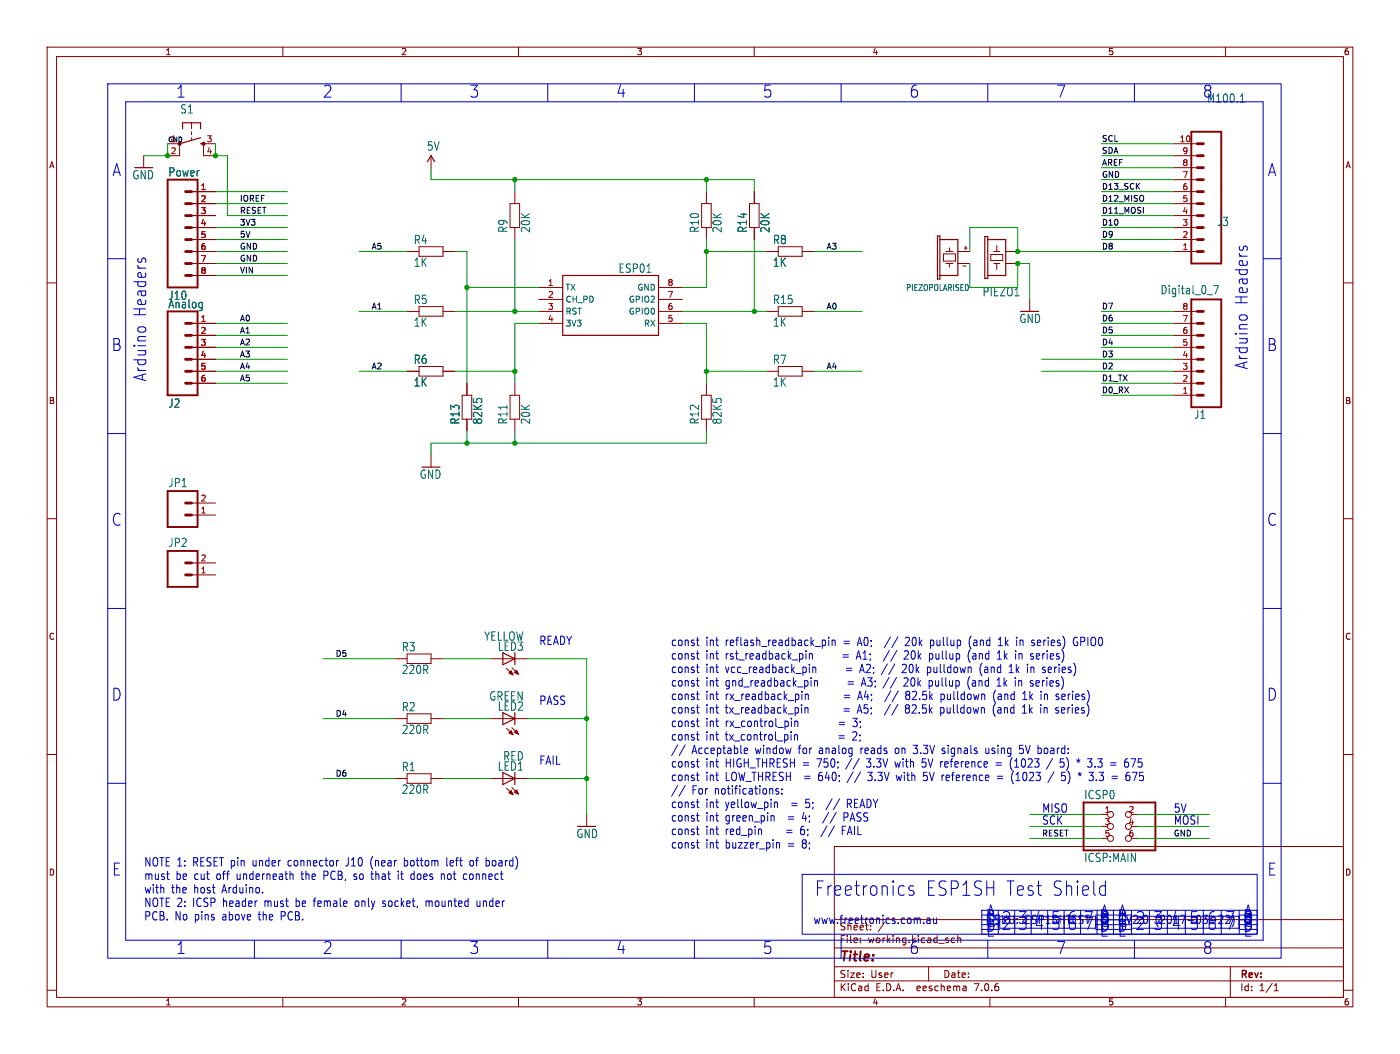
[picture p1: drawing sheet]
<svg xmlns="http://www.w3.org/2000/svg" width="297mm" height="224mm" viewBox="0 0 297 224" stroke-linecap="round" stroke-linejoin="round" font-family="sans-serif">
<g fill="none" stroke="#840000" stroke-width=".21">
<path d="M10 10h277v203.5h-277zM12 12h273v199.5h-273zM60 10v2M110 10v2M160 10v2M210 10v2M260 10v2M30.5 33v2.6M35.6 30.5h2.5v2.5h-2.5M40.6 26v1.3M40.6 27.9v.7M40.6 29.2v.6"/>
<path d="M45.7 30.5h-2.5v2.5h2.5M91.4 33v2.6M248.9 30.5h5.1M248.9 33h5.1M248.9 38.1h5.1M248.9 35.6h5.1M10 60h2M40.6 55.9h5.1M40.6 53.3h5.1M40.6 48.3h5.1M40.6 43.2h5.1M40.6 40.6h5.1"/>
<path d="M40.6 45.7h5.1M40.6 50.8h5.1M40.6 58.4h5.1M86.4 53.3h2.5M88.9 52.3h5.1v2.1h-5.1zM94 53.3h2.5M108.2 43.2h2v5.1h-2zM109.2 40.6v2.6M109.2 48.3v2.5M148.8 43.2h2.1v5.1h-2.1zM149.9 40.6v2.6M149.9 48.3v2.5"/>
<path d="M159 43.2h2v5.1h-2zM160 40.6v2.6M160 48.3v2.5M162.6 53.3h2.5M165.1 52.3h5.1v2.1h-5.1zM170.2 53.3h2.5M200.2 53.8h2.5v1.6h-2.5zM200.7 55.9h1.5M200.7 53.3h1.5M201.4 52.6v.7M201.4 55.9v.7M203.2 55.9h2.5"/>
<path d="M203.2 53.3h2.5M204.3 56.4h.7M210.2 54h2.5v1.2h-2.5zM210.8 55.9h1.3M210.8 53.3h1.3M211.5 52.1v1.2M211.5 55.9v1.2M213.4 55.9h2.5M213.4 53.3h2.5M248.9 53.3h5.1M248.9 48.3h5.1M248.9 43.2h5.1"/>
<path d="M248.9 40.6h5.1M248.9 45.7h5.1M248.9 50.8h5.1M285 60h2M40.6 78.7h5.1M40.6 76.2h5.1M40.6 73.7h5.1M40.6 71.1h5.1M40.6 68.6h5.1M86.4 78.7h2.5M86.4 66h2.5M88.9 65h5.1v2.1h-5.1z"/>
<path d="M88.9 77.7h5.1v2.1h-5.1zM94 78.7h2.5M94 66h2.5M114.3 66h5.1M114.3 68.6h5.1M114.3 61h5.1M114.3 63.5h5.1M139.7 66h5.1M139.7 68.6h5.1M139.7 61h5.1M139.7 63.5h5.1M162.6 78.7h2.5"/>
<path d="M162.6 66h2.5M165.1 77.7h5.1v2.1h-5.1zM165.1 65h5.1v2.1h-5.1zM170.2 78.7h2.5M170.2 66h2.5M218.4 63.5v2.5M248.9 78.7h5.1M248.9 66h5.1M248.9 76.2h5.1M248.9 73.7h5.1M248.9 71.1h5.1M248.9 68.6h5.1"/>
<path d="M40.6 81.3h5.1M91.4 96.5v2.6M98 83.8h2.1v5.1h-2.1zM99.1 81.3v2.5M99.1 88.9v2.5M108.2 83.8h2v5.1h-2zM109.2 81.3v2.5M109.2 88.9v2.5M148.8 83.8h2.1v5.1h-2.1zM149.9 81.3v2.5M149.9 88.9v2.5M248.9 83.8h5.1"/>
<path d="M248.9 81.3h5.1M10 110h2M40.6 109.2h5.1M40.6 106.7h5.1M40.6 119.4h5.1M285 110h2M40.6 121.9h5.1M83.8 139.7h2.6M86.4 138.7h5v2h-5zM91.4 139.7h2.6M104.1 139.7h7.7M10 160h2"/>
<path d="M83.8 152.4h2.6M86.4 151.4h5v2h-5zM91.4 152.4h2.6M104.1 152.4h7.7M107.4 141.7l1.4 1.4M107.4 154.4l1.4 1.4M108.6 141.6l1.4 1.4M108.6 154.3l1.4 1.4M285 160h2M83.8 165.1h2.6M86.4 164.1h5v2h-5zM91.4 165.1h2.6"/>
<path d="M104.1 165.1h7.7M107.4 167.1l1.4 1.4M108.6 167l1.4 1.4M124.5 172.7v2.6M177 179.5h108v32h-108zM233.7 172.7h1.2M233.7 175.3h1.2M233.7 177.8h1.2M240 172.7h1.3M240 175.3h1.3M240 177.8h1.3M177 195h108"/>
<path d="M182.5 199.8v.1M182.5 199v.1M184.7 197.1v.1M187.6 195.6l-1.3 2M202.5 199l-.4-.1-.3 .3 .2 .6h.5M203.2 199l.2-.1 .3 .1 .1 .9M203.2 198.4v1.5M10 210h2M60 211.5v2M110 211.5v2M160 211.5v2M177 208h108"/>
<path d="M177 205h108M177 201h108M197 205v3M204.9 209.2l.1 .9M205 210l-.2 .1M205 209.5h-.2M210 211.5v2M260 211.5v2M261 205v6.5M270.3 210.1h.9M270.3 209l.4-.4v1.5M285 210h2"/>
<circle cx="235.6" cy="177.8" r=".63"/>
<circle cx="235.6" cy="172.7" r=".63"/>
<circle cx="235.6" cy="175.3" r=".63"/>
<circle cx="239.4" cy="172.7" r=".63"/>
<circle cx="239.4" cy="177.8" r=".63"/>
<circle cx="239.4" cy="175.3" r=".63"/>
</g>
<g fill="none" stroke="#840000" stroke-width=".25">
<path d="M38.7 27.3v-1.3h3.8v1.3M42.5 29.2l-4.4 1.3M42.5 30.5h.7M90.7 34.3l.7-1.3 .8 1.3M119.4 58.4h20.3v12.7h-20.3zM198.9 50h.5v9.2h-.5zM199.4 50.8h3.8v7.6h-3.8M208.9 50.2h.6v8.9h-.6zM209.5 50.8h3.9v7.6h-3.9M106.7 138.4l2.5 1.3-2.5 1.3zM109.2 138.4v2.6M106.7 151.1l2.5 1.3-2.5 1.3z"/>
<path d="M109.2 151.1v2.6M106.7 163.8l2.5 1.3-2.5 1.3zM109.2 163.8v2.6"/>
</g>
<path d="M35.6 38.1h6.3v22.9h-6.3zM252.7 27.9h6.4v28h-6.4zM35.6 66h6.3v17.8h-6.3zM252.7 63.5h6.4v22.9h-6.4zM35.6 104.1h6.3v7.7h-6.3zM35.6 116.8h6.3v7.7h-6.3zM229.9 170.2h15.2v10.1h-15.2z" fill="none" stroke="#840000" stroke-width=".41"/>
<g fill="none" stroke="#840000" stroke-width=".61">
<path d="M254 38.1h1.3M254 35.6h1.3M254 33h1.3M254 30.5h1.3M39.4 40.6h1.2M39.4 43.2h1.2M39.4 45.7h1.2M39.4 48.3h1.2M39.4 50.8h1.2M39.4 53.3h1.2M39.4 55.9h1.2M39.4 58.4h1.2"/>
<path d="M254 40.6h1.3M254 43.2h1.3M254 45.7h1.3M254 48.3h1.3M254 50.8h1.3M254 53.3h1.3M39.4 78.7h1.2M39.4 76.2h1.2M39.4 73.7h1.2M39.4 71.1h1.2M39.4 68.6h1.2M254 78.7h1.3"/>
<path d="M254 76.2h1.3M254 73.7h1.3M254 71.1h1.3M254 68.6h1.3M254 66h1.3M39.4 81.3h1.2M254 83.8h1.3M254 81.3h1.3M39.4 109.2h1.2M39.4 106.7h1.2M39.4 119.4h1.2M39.4 121.9h1.2"/>
</g>
<path d="M263.1 21.7h.9M263.4 20.2l.2-.3v1.8M257.5 60.5h1l-.7 1.8" fill="none" stroke="#006464" stroke-width=".21"/>
<g fill="#840000" stroke="#840000" stroke-width=".21">
<path d="M107.9 142.7l.6-.5 .3 .9z"/>
<path d="M109.1 142.6l.5-.5 .4 .9z"/>
<path d="M107.9 168.1l.6-.5 .3 .9z"/>
<path d="M109.1 168l.5-.5 .4 .9z"/>
<path d="M107.9 155.4l.6-.5 .3 .9z"/>
<path d="M109.1 155.3l.5-.5 .4 .9z"/>
<circle cx="38.1" cy="30.5" r=".33"/>
<circle cx="43.2" cy="30.5" r=".33"/>
</g>
<g fill="none" stroke="#0000c2" stroke-width=".21">
<path d="M22.9 17.8h248.9v185.4h-248.9zM54 17.8v3.8M85.1 17.8v3.8M116.2 17.8v3.8M147.3 17.8v3.8M178.4 17.8v3.8M209.5 17.8v3.8M240.7 17.8v3.8M26.7 21.6h241.3v177.8h-241.3zM22.9 54.9h3.8M29.4 54.8l-.2 .2M30.1 55a.44 .44 0 0 1 .4-.3 .44 .44 0 0 1 .4 .3"/>
<path d="M263 52.3l-.1 .2M263.8 52.5a.44 .44 0 0 1 .4-.3 .44 .44 0 0 1 .4 .3M268 54.9h3.8M29.2 69.7l.5-.4h.7l.5 .4M262.9 67.2l.5-.4h.7l.5 .4M22.9 91.9h3.8M268 91.9h3.8M22.9 129h3.8M147.7 135.7h.6M147.7 138.6h.6M148 136.8l.3 .1M148 139.7l.3 .1"/>
<path d="M171 138.6v1.2M171.7 138.8l.2-.2 .4 .1 .1 1.1M171.7 138.6v1.2M174.6 135.7h.3l.3 .4-.1 .7-.5 .1M175.8 135.1v.2M175.8 135.7v1.2M176.5 135.9l.2-.2 .4 .1 .1 1.1M176.5 135.7v1.2M181.8 139.3h.7M182.1 138l-.5 1.8M188.7 137.9l-1.3 2.3M188.9 135.1l-1.3 2.2"/>
<path d="M190.3 137.9l-1.3 2.3M190.5 135.1l-1.3 2.2M192.1 138l-.2 .2M192.6 138.8l-.8 1h.9M197.3 138.6l.5 .1 .1 .2M197.4 135.7v1.8M197.4 136.8l.1 .1M197.5 135.7l-.1 .1M197.9 139.4l-.1 .3-.5 .1M205.8 135.2l-.2 .9 .2 1.2M205.8 137.8a2.35 2.35 0 0 0-.1 2.6M211.6 139.8h.8"/>
<path d="M211.8 136.9h.9M211.8 135.7l.4-.6v1.8M211.9 138.3l.1-.3v1.8M216.4 138.6h.2M219.3 136.3l.2 .3-.2 .3M219.3 135.7l.1 .1M219.9 138.7v1M220.6 139l-.8 .2M228.3 136.2h.3M228.6 135.2a.51 .51 0 0 0-.8 .4l-.1 .6a.68 .68 0 0 0 .6 .7l.3-.1M268 129h3.8M143.8 158l-1.3 2.2"/>
<path d="M145.4 158l-1.3 2.2M147.7 141.5h.6M147.7 144.3h.6M147.7 147.2h.6M147.7 150.1h.6M147.7 152.9h.6M147.7 155.8h.6M148 142.6l.3 .1M148 145.4l.3 .1M148 148.3l.3 .1M148 151.2h.3M148 154l.3 .1"/>
<path d="M148 156.9l.3 .1M157.9 159.6l.2 .2 .4-.1M157.9 158.9l.2-.3h.3l.2 .3v.2l-.7 .1M167.8 155.8v1.2M167.8 155.2v.2M167.9 152.9v1.2M168.5 155.9l.3-.1 .3 .1 .1 1.1M168.5 155.8v1.2M168.6 153.1l.2-.2 .4 .1 .1 1.1M168.6 152.9v1.2M170.8 150.2l.2-.1h.3l.1 1.1M170.8 150.1v1.1"/>
<path d="M170.8 147.4l.3-.2 .3 .1 .1 1.1M170.8 147.2v1.2M171.7 140.9v.1M171.7 141.5v1.2M172.1 143.7v.2M172.1 144.3v1.2M172.4 141.6l.2-.1h.4l.1 1.2M172.4 141.5v1.2M172.8 144.5l.2-.2 .4 .1v1.1M172.8 144.3v1.2M178 156h1.1M178 156.5h1.1"/>
<path d="M178 153.2h1.2M178 153.7h1.2M180.9 153.9l.2 .2h.5M180.9 152.3h1l-.6 .7h.3M181.5 155.2l-.6 .2M181.7 155.9l-.9 1.1h1M182 150.7h.7M182.1 147.9h.7M182.4 149.5l-.5 1.7M182.4 146.6l-.5 1.8M182.5 142.1h.7M182.9 140.9l-.5 1.8"/>
<path d="M182.9 145h.7M183.2 143.7l-.5 1.8M188.9 149.4l-1.3 2.3M189 146.5l-1.3 2.3M190.5 149.4l-1.3 2.3M190.6 146.5l-1.3 2.3M192 140.9l-.6 .1M192 143.7l-.2 .2M192.2 141.6l-.8 1.1h.9M192.4 150.2l-.3 .4v.5l.3 .1h.4M192.4 150.2h.2M192.4 147.4l-.3 .3 .1 .5 .2 .2 .5-.1"/>
<path d="M192.4 146.6l-.3 .3 .3 .5M192.4 147.4h.3M192.6 144.5l-.9 1h.9M192.6 150.2l.2 .1M192.7 146.6l.2 .1M192.7 147.4h.2M192.8 149.5h-.4l-.3 .1v.3l.3 .3M192.8 150.1l-.2 .1M192.9 147.3l-.2 .1M196.7 141.5h.6M196.7 142.6h.6M197.1 144.4h.6"/>
<path d="M197.1 145.4h.6M199.6 150.1h.4l.3 .3-.2 .8h-.5M199.6 147.3l.5-.1 .2 .3-.1 .8h-.6M199.8 159.7l.2 .1M199.9 158.7v.4M205.4 144.2l-.1 .8 .4 1.1M208 141.4l-.1 .7 .4 1.1M209.1 158.6v1l.2 .2M210.9 147.1v1.2l.3 .8M211.1 149.2a2.31 2.31 0 0 0 0 2.7M211.5 145.5h.9M211.7 150.6v.6"/>
<path d="M211.8 147.8v.5M211.9 143.7v1.8M214.1 142.7h.9M214.2 141.3l.3-.4v1.8M216.3 159.7l.5 .1M216.5 144.3l-.3 .1M216.9 151.2h.9M217 148.4h.8M217 158h-.7v.9l.5-.2M219.1 141.5h-.3M221.7 150.1h.4M221.8 147.2l.4 .1"/>
<path d="M225.7 150.1h-.3l-.2 .2v.9h.5M225.8 147.2h-.3l-.3 .2 .1 .9 .5 .1M225.9 150.5l-.7 .1M226 147.6l-.8 .2M22.9 166.1h3.8M143.8 166.6l-1.3 2.2M145.4 166.6l-1.3 2.2M147.7 161.5h.6M147.7 164.4h.6M147.7 170.1h.6M147.7 173h.6M147.7 175.8h.6"/>
<path d="M147.7 178.7h.6M148 162.6l.3 .1M148 165.5l.3 .1M148 171.2l.3 .1M148 174.1h.3M148 176.9l.3 .1M148 179.8l.3 .1M164 173l.2 .2v.9M164.4 170.2h.5v1.1M164.9 178.7l.4 .1 .1 .1v1M165.2 167.3l-.4-.1-.2 .3 .1 .2 .5 .2v.4h-.6M165.9 168.2v.2"/>
<path d="M165.9 167.3v.2M175.4 175.1l-1.2 2.3M177 175.1l-1.3 2.3M178.7 176.1h.5M179 173.3h.6M179.4 175.2h-.7v1.8M179.6 172.4h-.6v1.7M179.8 170.4h.5M180.3 169.5h-.5v1.8M181 163.7l-1.3 2.3M182.3 160.8l-1.3 2.3M182.6 163.7l-1.3 2.3"/>
<path d="M190.1 164.4l.3 1.2M195.6 162.5l.1 .1M195.7 160.9l-.1 .9 .1-.1M195.9 165.4l.2 .2M196 163.8l-.1 .8 .2-.1M211.3 161.8h1.1M211.3 162.3h1.1M211.6 164.6h1.1M211.6 165.1h1.1M214.4 162.6l.3 .8M214.8 165.9l.2 .3M215 163.6l-.3 .4"/>
<path d="M223.3 160.8l-1.3 2.3M223.6 163.7l-1.3 2.3M225.1 161.6h.4l.3 .3M225.8 162.4l-.3 .3h-.4M226 163.8h-.8v.8l.2-.1h.5l.1 .3v.6l-.2 .2-.6-.2M229.1 161.2l-.3 .1M235.6 161.8h1.2M235.6 162.3h1.2M235.9 164.6h1.1M235.9 165.1h1.1M239.3 160.9a.53 .53 0 0 0-.7 .4M239.6 163.8a.53 .53 0 0 0-.7 .4"/>
<path d="M239.9 160.9h1M268 166.1h3.8M35.3 185.3h.6M35.8 186.5h.1M54 199.4v3.8M61.7 185.3h.3l.2 .3v.9M71.8 182.5l-.3 .1M81.2 192.2h.1M81.2 191.1v.5M84.5 185.3v1.2M85.1 199.4v3.8M85.8 181.9v1.8"/>
<path d="M85.8 183.6l.1 .1M85.9 182.5l-.1 .1M87.3 186.4l.4 .1M87.7 185.3l-.4 .1M90.4 191.1v1.1M90.6 191.1l-.2 .1M94.2 185.4l-.4-.1-.2 .2M94.8 181.9v1.5l.2 .3M98.6 185.3l.4 .1M99 186.4l-.4 .1M100.2 182.5l-.4 .1-.1 .2v.7l.5 .2M101.2 191.1v.9l.1 .2h.3"/>
<path d="M103.3 182.5l.4 .1M103.7 183.6l-.4 .1M116.2 199.4v3.8M147.3 199.4v3.8M170.2 185.4h96.5v12.7h-96.5zM178.4 199.4v3.8M193.8 188l-.6-.2a.53 .53 0 0 0-.4 .5 .53 .53 0 0 0 .4 .6h.3a.53 .53 0 0 1 .4 .5 .53 .53 0 0 1-.4 .5l-.7-.2M196 195.7v.2M196.7 194.8h.6v1.1M197.3 195.1l-.5 .1-.2 .2 .2 .5 .5-.1M198 194.7l.1 1.1 .4 .1 .2-.2M198.7 194.7v1.2"/>
<path d="M208.3 193h27.9v5.1h-27.9zM209.5 199.4v3.8M212.1 194.3h20.3M212.1 196.8h20.3M216.2 193.3h1.5l-.8 1M233.8 187.8l.7 .2M234.5 189.7l-.7 .2M234.5 186.8v3.1M236.2 193h30.5v5.1h-30.5zM240 194.3h22.9M240 196.8h22.9M240.7 199.4v3.8"/>
<path d="M250.4 194.1h1.1l-.7 1.8M259.4 194.9l-.9 1h.9"/>
</g>
<g fill="none" stroke="#009600" stroke-width=".21">
<path d="M35.6 30.5v2.5h-5.1M45.7 30.5v2.5h2.6v12.7h12.7M91.4 35.6v2.5h68.6v2.5M109.2 38.1v2.5M149.9 38.1v2.5M233.7 33h15.2M233.7 38.1h15.2M233.7 35.6h15.2M233.7 30.5h15.2M45.7 48.3h15.3M45.7 53.3h15.3M45.7 50.8h15.3"/>
<path d="M45.7 43.2h15.3M45.7 40.6h15.3M45.7 58.4h15.3M45.7 55.9h15.3M76.2 53.3h10.2M96.5 53.3h2.6v28M109.2 50.8v15.2M149.9 50.8v10.2h-5.1M149.9 53.3h12.7M160 50.8v15.2M172.7 53.3h10.2M205.7 55.9v5.1h10.2v-5.1h2.5v7.6"/>
<path d="M205.7 53.3v-5h10.2v5h33M233.7 48.3h15.2M233.7 45.7h15.2M233.7 50.8h15.2M233.7 43.2h15.2M233.7 40.6h15.2M45.7 78.7h15.3M45.7 68.6h15.3M45.7 76.2h15.3M45.7 71.1h15.3M45.7 73.7h15.3M76.2 66h10.2"/>
<path d="M76.2 78.7h10.2M96.5 66h17.8M96.5 78.7h12.7M99.1 61h15.2M114.3 68.6h-5.1v12.7M144.8 66h17.8M144.8 68.6h5.1v12.7M149.9 78.7h12.7M172.7 66h10.2M172.7 78.7h10.2M221 78.7h27.9M221 76.2h27.9"/>
<path d="M233.7 66h15.2M233.7 68.6h15.2M233.7 71.1h15.2M233.7 73.7h15.2M45.7 81.3h15.3M99.1 91.4v2.6M109.2 91.4v2.6M149.9 91.4v2.6h-58.5v2.5M233.7 81.3h15.2M233.7 83.8h15.2M68.6 139.7h15.2M94 139.7h10.1"/>
<path d="M111.8 139.7h12.7v33M68.6 152.4h15.2M94 152.4h10.1M111.8 152.4h12.7M68.6 165.1h15.2M94 165.1h10.1M111.8 165.1h12.7M218.4 172.7h15.3M218.4 175.3h15.3M218.4 177.8h15.3M241.3 172.7h15.2M241.3 175.3h15.2"/>
<path d="M241.3 177.8h15.2"/>
</g>
<g fill="#009600" stroke="#009600" stroke-width=".21">
<circle cx="35.6" cy="33" r=".46"/>
<circle cx="45.7" cy="33" r=".46"/>
<circle cx="99.1" cy="94" r=".46"/>
<circle cx="109.2" cy="94" r=".46"/>
<circle cx="124.5" cy="165.1" r=".46"/>
<circle cx="124.5" cy="152.4" r=".46"/>
<circle cx="149.9" cy="78.7" r=".46"/>
<circle cx="149.9" cy="38.1" r=".46"/>
<circle cx="109.2" cy="38.1" r=".46"/>
<circle cx="160" cy="66" r=".46"/>
<circle cx="149.9" cy="53.3" r=".46"/>
<circle cx="99.1" cy="61" r=".46"/>
<circle cx="109.2" cy="66" r=".46"/>
<circle cx="109.2" cy="78.7" r=".46"/>
<circle cx="215.9" cy="55.9" r=".46"/>
<circle cx="215.9" cy="53.3" r=".46"/>
</g>
<g font-size="4.2" fill="#0000c2">
<text x="172.7" y="190.3">Freetronics</text>
<text x="196.2" y="190.3">ESP1SH Test Shield</text>
</g>
<g font-size="3.5" fill="#0000c2">
<text x="37.3" y="20.9">1</text>
<text x="68.4" y="20.9">2</text>
<text x="99.6" y="20.9">3</text>
<text x="130.7" y="20.9">4</text>
<text x="161.8" y="20.9">5</text>
<text x="192.9" y="20.9">6</text>
<text x="224" y="20.9">7</text>
<text x="255.1" y="20.9">8</text>
<text x="23.8" y="37.6">A</text>
<text x="268.9" y="37.6">A</text>
<text x="264.9" y="64.8" transform="rotate(-90 264.9 64.8)">Headers</text>
<text x="31.2" y="67.3" transform="rotate(-90 31.2 67.3)">Headers</text>
<text x="23.6" y="74.7">B</text>
<text x="268.7" y="74.7">B</text>
<text x="31.2" y="81" transform="rotate(-90 31.2 81)">Arduino</text>
<text x="264.9" y="78.5" transform="rotate(-90 264.9 78.5)">Arduino</text>
<text x="23.6" y="111.7">C</text>
<text x="268.7" y="111.7">C</text>
<text x="23.6" y="148.8">D</text>
<text x="268.7" y="148.8">D</text>
<text x="23.7" y="185.9">E</text>
<text x="268.8" y="185.9">E</text>
<text x="208.9" y="196.2">1</text>
<text x="209" y="197.8">D</text>
<text x="209" y="195.8">B</text>
<text x="209.2" y="194.8">A</text>
<text x="212.4" y="197.5">2</text>
<text x="212.4" y="196.2">2</text>
<text x="215.9" y="197.5">3</text>
<text x="219.4" y="196.2">4</text>
<text x="219.4" y="197.5">4</text>
<text x="222.9" y="197.5">5</text>
<text x="222.9" y="196.2">5</text>
<text x="226.4" y="196.2">6</text>
<text x="229.9" y="196.2">7</text>
<text x="229.9" y="197.5">7</text>
<text x="233.3" y="194.8">A</text>
<text x="233.4" y="196.2">8</text>
<text x="233.4" y="197.5">8</text>
<text x="237" y="195.8">B</text>
<text x="237" y="197.8">D</text>
<text x="237" y="197.5">1</text>
<text x="237.1" y="194.8">A</text>
<text x="240.8" y="196.2">2</text>
<text x="244.7" y="197.5">3</text>
<text x="244.7" y="196.2">3</text>
<text x="248.5" y="197.5">4</text>
<text x="248.5" y="196.2">4</text>
<text x="252.3" y="197.5">5</text>
<text x="252.3" y="196.2">5</text>
<text x="256.1" y="197.5">6</text>
<text x="256.1" y="196.2">6</text>
<text x="259.9" y="196.2">7</text>
<text x="259.9" y="197.5">7</text>
<text x="263.7" y="195.8">B</text>
<text x="263.7" y="197.5">8</text>
<text x="263.7" y="196.2">8</text>
<text x="263.8" y="194.8">A</text>
<text x="37.3" y="202.5">1</text>
<text x="68.4" y="202.5">2</text>
<text x="99.6" y="202.5">3</text>
<text x="130.7" y="202.5">4</text>
<text x="161.8" y="202.5">5</text>
<text x="192.9" y="202.5">6</text>
<text x="209.2" y="198.9">E</text>
<text x="224" y="202.5">7</text>
<text x="255.1" y="202.5">8</text>
<text x="263.8" y="198.9">E</text>
</g>
<text font-size="2.8" fill="#840000" x="178" y="204.4">Title:</text>
<g font-size="2.5" fill="#006464">
<text x="256" y="22">M100.1</text>
<text x="38.2" y="24.3">S1</text>
<text x="90.5" y="32.1">5V</text>
<text x="28" y="38.2">GND</text>
<text x="35.6" y="37.7">Power</text>
<text x="87.7" y="52">R4</text>
<text x="107.9" y="49.5" transform="rotate(-90 107.9 49.5)">R9</text>
<text x="112.7" y="49.5" transform="rotate(-90 112.7 49.5)">20K</text>
<text x="148.5" y="49.5" transform="rotate(-90 148.5 49.5)">R10</text>
<text x="153.3" y="49.5" transform="rotate(-90 153.3 49.5)">20K</text>
<text x="158.7" y="49.5" transform="rotate(-90 158.7 49.5)">R14</text>
<text x="163.5" y="49.5" transform="rotate(-90 163.5 49.5)">20K</text>
<text x="163.9" y="52">R8</text>
<text x="258.1" y="48.2">J3</text>
<text x="87.7" y="56.8">1K</text>
<text x="131.1" y="58.1">ESP01</text>
<text x="163.9" y="56.8">1K</text>
<text x="35.6" y="65.6">Analog</text>
<text x="35.6" y="63.8">J10</text>
<text x="87.7" y="64.7">R5</text>
<text x="163.9" y="64.7">R15</text>
<text x="208.3" y="63.1">PIEZO1</text>
<text x="246.1" y="62.6">Digital_0_7</text>
<text x="87.7" y="69.5">1K</text>
<text x="163.9" y="69.5">1K</text>
<text x="216.2" y="68.7">GND</text>
<text x="87.7" y="77.4">R6</text>
<text x="163.9" y="77.4">R7</text>
<text x="87.7" y="82.2">1K</text>
<text x="163.9" y="82.2">1K</text>
<text x="35.6" y="86.7">J2</text>
<text x="253.2" y="89">J1</text>
<text x="97.7" y="90.1" transform="rotate(-90 97.7 90.1)">R13</text>
<text x="102.5" y="90.1" transform="rotate(-90 102.5 90.1)">82K5</text>
<text x="107.9" y="90.1" transform="rotate(-90 107.9 90.1)">R11</text>
<text x="112.7" y="90.1" transform="rotate(-90 112.7 90.1)">20K</text>
<text x="148.5" y="90.1" transform="rotate(-90 148.5 90.1)">R12</text>
<text x="153.3" y="90.1" transform="rotate(-90 153.3 90.1)">82K5</text>
<text x="89" y="101.7">GND</text>
<text x="35.6" y="103.5">JP1</text>
<text x="35.6" y="116.2">JP2</text>
<text x="102.6" y="136.1">YELLOW</text>
<text x="85.1" y="138.3">R3</text>
<text x="85.1" y="143.1">220R</text>
<text x="105.5" y="138.2">LED3</text>
<text x="103.7" y="148.8">GREEN</text>
<text x="85.1" y="151">R2</text>
<text x="85.1" y="155.8">220R</text>
<text x="105.5" y="150.9">LED2</text>
<text x="106.7" y="161.5">RED</text>
<text x="85.1" y="163.7">R1</text>
<text x="105.5" y="163.6">LED1</text>
<text x="85.1" y="168.5">220R</text>
<text x="229.9" y="169.7">ICSP0</text>
<text x="122.2" y="177.9">GND</text>
<text x="229.9" y="183">ICSP:MAIN</text>
</g>
<g font-size="2.5" fill="#0000c2">
<text x="114.3" y="136.9">READY</text>
<text x="142.2" y="137.2">const</text>
<text x="149.7" y="137.2">int</text>
<text x="153.9" y="137.2">reflash_readback_pin</text>
<text x="179" y="137.2">=</text>
<text x="182.2" y="137.2">A0;</text>
<text x="192.8" y="137.2">20k</text>
<text x="198.2" y="137.2">pullup</text>
<text x="206.5" y="137.2">(and</text>
<text x="212.9" y="137.2">1k</text>
<text x="216.9" y="137.2">in</text>
<text x="220.3" y="137.2">series)</text>
<text x="229.3" y="137.2">GPIO0</text>
<text x="142.2" y="140">const</text>
<text x="142.2" y="142.9">const</text>
<text x="149.7" y="140">int</text>
<text x="149.7" y="142.9">int</text>
<text x="153.9" y="140">rst_readback_pin</text>
<text x="153.9" y="142.9">vcc_readback_pin</text>
<text x="179.5" y="140">=</text>
<text x="180.2" y="142.9">=</text>
<text x="182.6" y="140">A1;</text>
<text x="183.3" y="142.9">A2; //</text>
<text x="192.6" y="142.9">20k</text>
<text x="193.2" y="140">20k</text>
<text x="198" y="142.9">pulldown</text>
<text x="198.6" y="140">pullup</text>
<text x="206.9" y="140">(and</text>
<text x="209.3" y="142.9">(and</text>
<text x="213.4" y="140">1k</text>
<text x="215.7" y="142.9">1k</text>
<text x="217.3" y="140">in</text>
<text x="219.7" y="142.9">in</text>
<text x="220.7" y="140">series)</text>
<text x="223.1" y="142.9">series)</text>
<text x="114.3" y="149.6">PASS</text>
<text x="142.2" y="145.7">const</text>
<text x="142.2" y="148.6">const</text>
<text x="149.7" y="145.7">int</text>
<text x="149.7" y="148.6">int</text>
<text x="153.9" y="145.7">gnd_readback_pin</text>
<text x="153.9" y="148.6">rx_readback_pin</text>
<text x="179.9" y="148.6">=</text>
<text x="180.5" y="145.7">=</text>
<text x="183.1" y="148.6">A4;</text>
<text x="183.7" y="145.7">A3; //</text>
<text x="192.9" y="145.7">20k</text>
<text x="193.6" y="148.6">82.5k</text>
<text x="198.4" y="145.7">pullup</text>
<text x="201.2" y="148.6">pulldown</text>
<text x="206.7" y="145.7">(and</text>
<text x="212.5" y="148.6">(and</text>
<text x="213.1" y="145.7">1k</text>
<text x="217.1" y="145.7">in</text>
<text x="218.9" y="148.6">1k</text>
<text x="220.5" y="145.7">series)</text>
<text x="222.9" y="148.6">in</text>
<text x="226.3" y="148.6">series)</text>
<text x="142.2" y="151.5">const</text>
<text x="142.2" y="154.3">const</text>
<text x="149.7" y="151.5">int</text>
<text x="149.7" y="154.3">int</text>
<text x="153.9" y="151.5">tx_readback_pin</text>
<text x="153.9" y="154.3">rx_control_pin</text>
<text x="179.8" y="151.5">=</text>
<text x="182.1" y="154.3">3;</text>
<text x="183" y="151.5">A5;</text>
<text x="193.5" y="151.5">82.5k</text>
<text x="201.1" y="151.5">pulldown</text>
<text x="212.4" y="151.5">(and</text>
<text x="218.8" y="151.5">1k</text>
<text x="222.8" y="151.5">in</text>
<text x="226.2" y="151.5">series)</text>
<text x="142.2" y="157.2">const</text>
<text x="146.7" y="160.1">Acceptable</text>
<text x="149.7" y="157.2">int</text>
<text x="153.9" y="157.2">tx_control_pin</text>
<text x="160.3" y="160.1">window</text>
<text x="169.5" y="160.1">for</text>
<text x="174" y="160.1">analog</text>
<text x="182.1" y="157.2">2;</text>
<text x="183" y="160.1">reads</text>
<text x="190.5" y="160.1">on 3.3V</text>
<text x="200.7" y="160.1">signals</text>
<text x="210.1" y="160.1">using</text>
<text x="217.4" y="160.1">5V board:</text>
<text x="114.3" y="162.3">FAIL</text>
<text x="142.2" y="162.9">const</text>
<text x="142.2" y="165.8">const</text>
<text x="149.7" y="162.9">int</text>
<text x="149.7" y="165.8">int</text>
<text x="153.9" y="162.9">HIGH_THRESH =</text>
<text x="153.9" y="165.8">LOW_THRESH</text>
<text x="170.9" y="165.8">=</text>
<text x="173.6" y="162.9">750;</text>
<text x="174" y="165.8">640;</text>
<text x="179.9" y="162.9">//</text>
<text x="184.4" y="162.9">3.3V</text>
<text x="184.8" y="165.8">3.3V</text>
<text x="190.6" y="162.9">with</text>
<text x="191" y="165.8">with</text>
<text x="196.4" y="162.9">5V reference</text>
<text x="196.9" y="165.8">5V reference</text>
<text x="212.4" y="162.9">=</text>
<text x="212.8" y="165.8">=</text>
<text x="215.6" y="162.9">(1023</text>
<text x="216" y="165.8">(1023</text>
<text x="223.6" y="162.9">/</text>
<text x="226.5" y="162.9">5)</text>
<text x="227" y="165.8">5)</text>
<text x="230.3" y="162.9">* 3.3</text>
<text x="230.7" y="165.8">* 3.3</text>
<text x="237.6" y="162.9">=</text>
<text x="238.1" y="165.8">=</text>
<text x="240.8" y="162.9">675</text>
<text x="241.2" y="165.8">675</text>
<text x="142.2" y="171.5">const</text>
<text x="146.7" y="168.6">For</text>
<text x="149.7" y="171.5">int</text>
<text x="151.6" y="168.6">notifications:</text>
<text x="153.9" y="171.5">yellow_pin</text>
<text x="168.1" y="171.5">=</text>
<text x="171.3" y="171.5">5;</text>
<text x="176.1" y="171.5">//</text>
<text x="180.5" y="171.5">READY</text>
<text x="221" y="172.5">MISO</text>
<text x="248.9" y="172.5">5V</text>
<text x="142.2" y="174.4">const</text>
<text x="142.2" y="177.2">const</text>
<text x="149.7" y="174.4">int</text>
<text x="149.7" y="177.2">int</text>
<text x="153.9" y="174.4">green_pin</text>
<text x="153.9" y="177.2">red_pin</text>
<text x="167.4" y="177.2">=</text>
<text x="167.4" y="174.4">=</text>
<text x="170.5" y="177.2">6;</text>
<text x="170.6" y="174.4">4;</text>
<text x="175.3" y="174.4">//</text>
<text x="179.8" y="177.2">FAIL</text>
<text x="179.8" y="174.4">PASS</text>
<text x="221" y="175">SCK</text>
<text x="248.9" y="175">MOSI</text>
<text x="30.5" y="183.9">NOTE 1: RESET pin</text>
<text x="53.8" y="183.9">under</text>
<text x="61.5" y="183.9">connector</text>
<text x="73.9" y="183.9">J10</text>
<text x="79.3" y="183.9">(near</text>
<text x="86.6" y="183.9">bottom</text>
<text x="95.7" y="183.9">left</text>
<text x="100.8" y="183.9">of</text>
<text x="104.4" y="183.9">board)</text>
<text x="142.2" y="180.1">const</text>
<text x="149.7" y="180.1">int</text>
<text x="153.9" y="180.1">buzzer_pin</text>
<text x="167.2" y="180.1">=</text>
<text x="170.4" y="180.1">8;</text>
<text x="30.5" y="186.7">must</text>
<text x="30.5" y="189.6">with</text>
<text x="36.3" y="189.6">the</text>
<text x="37.3" y="186.7">be cut</text>
<text x="41.2" y="189.6">host</text>
<text x="46.1" y="186.7">off</text>
<text x="47.3" y="189.6">Arduino.</text>
<text x="50.5" y="186.7">underneath</text>
<text x="64.4" y="186.7">the</text>
<text x="69.2" y="186.7">PCB, so that</text>
<text x="85.4" y="186.7">it</text>
<text x="88.3" y="186.7">does</text>
<text x="94.9" y="186.7">not</text>
<text x="99.8" y="186.7">connect</text>
<text x="30.5" y="192.5">NOTE 2: ICSP header</text>
<text x="30.5" y="195.3">PCB. No pins</text>
<text x="47.3" y="195.3">above</text>
<text x="55.1" y="195.3">the</text>
<text x="56.4" y="192.5">must</text>
<text x="60" y="195.3">PCB.</text>
<text x="63.1" y="192.5">be female</text>
<text x="76" y="192.5">only</text>
<text x="82" y="192.5">socket,</text>
<text x="91.3" y="192.5">mounted</text>
<text x="102.3" y="192.5">under</text>
<text x="172.5" y="196.1">www.freetronics.com.au</text>
</g>
<text font-size="2.1" fill="#0000c2" x="178" y="197.5">Sheet:</text>
<g font-size="2.1" fill="#840000">
<text x="178" y="200.2">File:</text>
<text x="184.1" y="200.2">working.kicad_sch</text>
<text x="178" y="207.6">Size:</text>
<text x="184.7" y="207.6">User</text>
<text x="200" y="207.6">Date:</text>
<text x="263" y="207.8">Rev:</text>
<text x="178" y="210.4">KiCad</text>
<text x="185.7" y="210.4">E.D.A.</text>
<text x="194.6" y="210.4">eeschema</text>
<text x="207" y="210.4">7.0.6</text>
<text x="263" y="210.4">Id:</text>
<text x="267.1" y="210.4">1/1</text>
</g>
<g font-size="1.8" fill="#840000">
<text x="35" y="11.9">1</text>
<text x="85" y="11.9">2</text>
<text x="135" y="11.9">3</text>
<text x="185" y="11.9">4</text>
<text x="235" y="11.9">5</text>
<text x="285" y="11.9">6</text>
<text x="10.3" y="35.9">A</text>
<text x="285.3" y="35.9">A</text>
<text x="10.3" y="85.9">B</text>
<text x="285.3" y="85.9">B</text>
<text x="10.3" y="135.9">C</text>
<text x="285.3" y="135.9">C</text>
<text x="10.3" y="185.9">D</text>
<text x="285.3" y="185.9">D</text>
<text x="35" y="213.4">1</text>
<text x="85" y="213.4">2</text>
<text x="135" y="213.4">3</text>
<text x="185" y="213.4">4</text>
<text x="235" y="213.4">5</text>
<text x="285" y="213.4">6</text>
</g>
<text font-size="1.8" fill="#0f0f0f" x="36.1" y="30.2">1</text>
<g font-size="1.8" fill="#a90000">
<text x="36.1" y="32.8">2</text>
<text x="43.7" y="30.2">3</text>
<text x="43.7" y="32.8">4</text>
<text x="250.1" y="30.2">10</text>
<text x="250.8" y="35.3">8</text>
<text x="250.8" y="32.8">9</text>
<text x="42.5" y="40.4">1</text>
<text x="250.8" y="40.4">6</text>
<text x="250.8" y="37.8">7</text>
<text x="42.5" y="42.9">2</text>
<text x="42.5" y="45.5">3</text>
<text x="250.8" y="45.5">4</text>
<text x="250.8" y="42.9">5</text>
<text x="42.5" y="48">4</text>
<text x="42.5" y="50.5">5</text>
<text x="42.5" y="53.1">6</text>
<text x="250.8" y="53.1">1</text>
<text x="250.8" y="50.5">2</text>
<text x="250.8" y="48">3</text>
<text x="42.5" y="55.6">7</text>
<text x="42.5" y="58.2">8</text>
<text x="116.1" y="60.7">1</text>
<text x="116.1" y="63.2">2</text>
<text x="116.1" y="65.8">3</text>
<text x="141.5" y="65.8">6</text>
<text x="141.5" y="63.2">7</text>
<text x="141.5" y="60.7">8</text>
<text x="250.8" y="65.8">8</text>
<text x="42.5" y="68.3">1</text>
<text x="42.5" y="70.9">2</text>
<text x="116.1" y="68.3">4</text>
<text x="141.5" y="68.3">5</text>
<text x="250.8" y="70.9">6</text>
<text x="250.8" y="68.3">7</text>
<text x="42.5" y="73.4">3</text>
<text x="42.5" y="75.9">4</text>
<text x="250.8" y="75.9">4</text>
<text x="250.8" y="73.4">5</text>
<text x="42.5" y="78.5">5</text>
<text x="42.5" y="81">6</text>
<text x="250.8" y="83.6">1</text>
<text x="250.8" y="81">2</text>
<text x="250.8" y="78.5">3</text>
<text x="42.5" y="106.4">2</text>
<text x="42.5" y="109">1</text>
<text x="42.5" y="119.1">2</text>
<text x="42.5" y="121.7">1</text>
<text x="234.2" y="172.5">1</text>
<text x="239.3" y="172.5">2</text>
<text x="234.2" y="175">3</text>
<text x="234.2" y="177.5">5</text>
<text x="239.3" y="175">4</text>
<text x="239.3" y="177.5">6</text>
</g>
<g font-size="1.8" fill="#006464">
<text x="119.9" y="61.8">TX</text>
<text x="119.9" y="64.4">CH_PD</text>
<text x="133.3" y="64.4">GPIO2</text>
<text x="135.1" y="61.8">GND</text>
<text x="192.1" y="61.9">PIEZOPOLARISED</text>
<text x="119.9" y="66.9">RST</text>
<text x="119.9" y="69.4">3V3</text>
<text x="133.3" y="66.9">GPIO0</text>
<text x="136.5" y="69.4">RX</text>
</g>
<g font-size="1.7" fill="#0f0f0f">
<text x="233.7" y="32.7">SDA</text>
<text x="233.7" y="35.2">AREF</text>
<text x="233.7" y="30.1">SCL</text>
<text x="233.7" y="37.8">GND</text>
<text x="233.7" y="40.3">D13_SCK</text>
<text x="50.8" y="47.9">3V3</text>
<text x="50.8" y="45.4">RESET</text>
<text x="50.8" y="42.8">IOREF</text>
<text x="233.7" y="42.8">D12_MISO</text>
<text x="233.7" y="45.4">D11_MOSI</text>
<text x="233.7" y="47.9">D10</text>
<text x="50.8" y="53">GND</text>
<text x="50.8" y="50.5">5V</text>
<text x="78.7" y="53">A5</text>
<text x="175.3" y="53">A3</text>
<text x="233.7" y="50.5">D9</text>
<text x="233.7" y="53">D8</text>
<text x="50.8" y="58.1">VIN</text>
<text x="50.8" y="55.5">GND</text>
<text x="78.7" y="65.7">A1</text>
<text x="175.3" y="65.7">A0</text>
<text x="233.7" y="65.7">D7</text>
<text x="50.8" y="68.2">A0</text>
<text x="50.8" y="70.8">A1</text>
<text x="233.7" y="68.2">D6</text>
<text x="233.7" y="70.8">D5</text>
<text x="50.8" y="75.9">A3</text>
<text x="50.8" y="73.3">A2</text>
<text x="233.7" y="73.3">D4</text>
<text x="233.7" y="75.9">D3</text>
<text x="50.8" y="78.4">A4</text>
<text x="50.8" y="80.9">A5</text>
<text x="78.7" y="78.4">A2</text>
<text x="175.3" y="78.4">A4</text>
<text x="233.7" y="83.5">D0_RX</text>
<text x="233.7" y="78.4">D2</text>
<text x="233.7" y="80.9">D1_TX</text>
<text x="71.1" y="139.4">D5</text>
<text x="71.1" y="152.1">D4</text>
<text x="71.1" y="164.8">D6</text>
<text x="221" y="177.5">RESET</text>
<text x="248.9" y="177.5">GND</text>
</g>
<text font-size="1.4" fill="#0f0f0f" x="35.6" y="30.2">GND</text>
<text font-size="1.4" fill="#840000" x="204.2" y="53.3">+</text>
</svg>
